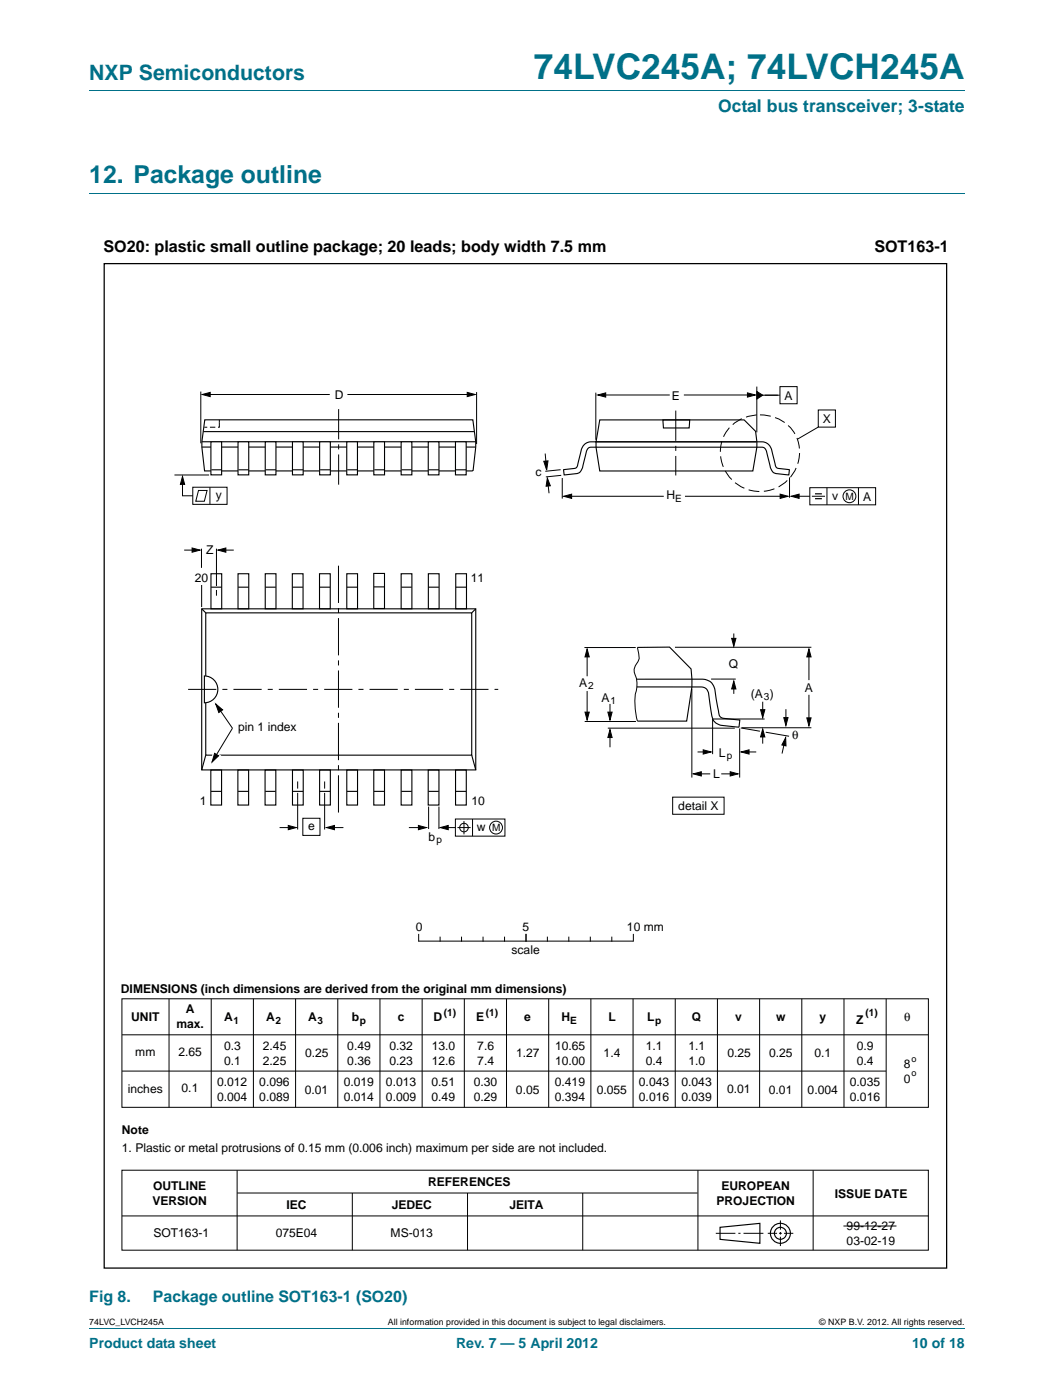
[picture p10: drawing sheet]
<svg xmlns="http://www.w3.org/2000/svg" width="210mm" height="279mm" viewBox="0 0 210 279" stroke-linecap="round" stroke-linejoin="round" font-family="sans-serif">
<path d="M17.8 18.2h174.6M17.8 38.6h174.6M17.8 265.1h174.6" fill="none" stroke="#007088" stroke-width=".2"/>
<g fill="none" stroke="#000" stroke-width=".2">
<path d="M40.1 78.1v10.4M41.3 78.7h24.5M69.3 78.7h24.6M95.1 78.2v10.4M34.8 94.8h6.9M36.4 95.7v3.2h2.1M38.5 97.2h6.8v3.5h-6.8zM39.6 97.9h1.7l-.5 2.1h-1.7zM41.9 97.2v3.5M36.7 109.8h2.6M40.2 109.5v3.8M43.2 109.5v7.4"/>
<path d="M43.2 117.7v1.2M44.1 109.8h2.5M59.4 156v1.4M59.4 158.2v7.3M64.8 156v1.4M64.8 158.2v7.3M134.2 159.1h10.2v3.4h-10.2zM55.8 165.2h2.5M60.4 163.3h3.4v3.4h-3.4zM65.9 165.2h2.6M81.6 165.2h2.3M85.5 161v4.4"/>
<path d="M87.6 161v4.4M88.7 165.2h2.1M90.8 163.5h9.9v3.4h-9.9zM91.3 165.2h2.6M92.6 163.9v2.6M94.3 163.5v3.4M24.3 199.3h160.9v21.7h-160.9zM33.7 199.3v21.7M42.1 199.3v21.7M50.6 199.3v21.7M59 199.3v21.7M67.4 199.3v21.7"/>
<path d="M75.8 199.3v21.7M84.2 199.3v21.7M92.6 199.3v21.7M101 199.3v21.7M109.5 199.3v21.7M117.9 199.3v21.7M126.3 199.3v21.7M134.7 199.3v21.7M143.1 199.3v21.7M151.5 199.3v21.7M159.9 199.3v21.7M168.4 199.3v21.7"/>
<path d="M176.8 199.3v21.7M24.3 213.8h152.5M24.3 206.5h160.9M24.3 233.5h160.9v16h-160.9zM47.3 233.6v15.9M47.3 238.1h91.8M70.3 238.1v11.4M93.3 238.1v11.4M116.2 238.1v11.4M139.2 233.6v15.9M162.2 233.6v15.9M24.3 242.7h160.9"/>
<path d="M142.8 246.1h3.9M147.3 246.1h.4M148.3 246.1h4M153.2 246.1h1.8M155.4 246.1h.6M155.7 243.6v1.8M155.7 245.9v.5M155.7 246.8v1.9M156.4 246.1h1.8M168.3 244.7h10.5"/>
<circle cx="92.6" cy="165.2" r=".86"/>
<circle cx="99" cy="165.2" r="1.28"/>
</g>
<g fill="none" stroke="#000" stroke-width=".23">
<path d="M143.6 244.9l8-.8v4l-8-.8z"/>
<circle cx="155.7" cy="246.1" r="1.99"/>
<circle cx="155.7" cy="246.1" r="1.2"/>
</g>
<path d="M40.3 78.7l1.6-.4v.9zM93.2 78.3l1.6 .4-1.6 .5zM36.4 95.1l.4 1.6h-.8zM38.3 109.4l1.6 .4-1.6 .4zM43.5 109.8l1.6-.4v.8zM57.5 164.7l1.6 .5-1.6 .4zM65.1 165.2l1.6-.5v.9zM83.5 164.7l1.6 .5-1.6 .4zM87.8 165.2l1.6-.5v.9z" fill="#000" stroke="#000" stroke-width=".2"/>
<path d="M40.2 121.5h54.7v32.2h-54.7zM40.2 121.5l.8 .8M40.8 134.9a2.68 2.68 0 0 1 2.7 2.7 2.68 2.68 0 0 1-2.7 2.7zM41 134.9v-12.6h53.1v28.4h-53.1v-10.4M94.9 121.5l-.8 .8M41 150.7l-.8 3M94.1 150.7l.8 3" fill="none" stroke="#000" stroke-width=".22"/>
<path d="M37.5 137.6h61.9" fill="none" stroke="#000" stroke-width=".2" stroke-dasharray="5.6 1.2 1 1.2" stroke-linecap="butt"/>
<path d="M67.5 112.9v49.7" fill="none" stroke="#000" stroke-width=".2" stroke-dasharray="7.4 1 1 1" stroke-linecap="butt"/>
<path d="M42.5 149.9l1.6 .9-2.1 1.7z" fill="#fff"/>
<g fill="none" stroke="#000" stroke-width=".2">
<path d="M40.8 85.3h.5M41.9 85.3h1.1M43.8 84.3v1h-.3M43.8 83.8v.5M40.2 116.7v4.4M43 140.5l3.4 4.8-4.1 6.8M83.5 186.5v1.3M83.6 187.8h42.6M87.8 187v.8M92.1 187v.8M96.4 187v.8M100.6 187v.8"/>
<path d="M104.9 186.5v1.3M109.2 187v.8M113.5 187v.8M117.8 187v.8M122 187v.8M126.3 186.5v1.3"/>
</g>
<path d="M42.8 150.3l.8 .5-1.3 1.3zM43 140.5l1.4 1.2-.8 .5z" fill="#000" stroke="#000" stroke-width=".2"/>
<g fill="none" stroke="#000" stroke-width=".22">
<path d="M40.3 89.2h54.6M40.3 88.2h54.6M40.6 86.1h54M94.3 94h-53.5l-.5-4.8v-1l.5-4.4h53.5l.6 4.4-.5 5.8M42.1 114.5h2.1v7h-2.1zM42.1 117.2h2.1M47.5 114.5h2.1v7h-2.1zM47.5 117.2h2.1M52.9 114.5h2.2v7h-2.2zM52.9 117.2h2.1M58.3 114.5h2.2v7h-2.2zM58.3 117.2h2.1"/>
<path d="M63.7 114.5h2.2v7h-2.2zM63.8 117.2h2M69.2 114.5h2.1v7h-2.1zM69.2 117.2h2.1M74.6 114.4h2.1v7h-2.1zM74.6 117.1h2.1M80 114.5h2.2v7h-2.2zM80.1 117.2h2M85.5 114.5h2.1v7h-2.1zM85.5 117.2h2.1M90.9 114.5h2.2v7h-2.2zM90.9 117.2h2.1"/>
<path d="M42.1 153.7h2.1v7h-2.1zM42.1 157.9h2.1M47.5 153.7h2.1v7h-2.1zM47.5 157.9h2.1M52.9 153.7h2.1v7h-2.1zM52.9 157.9h2.1M58.3 153.7h2.2v7h-2.2zM58.4 157.9h2.1M63.8 153.7h2.1v7h-2.1zM63.8 157.9h2.1M69.2 153.7h2.1v7h-2.1zM69.2 157.9h2.1"/>
<path d="M74.6 153.7h2.1v7h-2.1zM74.6 157.9h2.1M80 153.7h2.2v7h-2.2zM80.1 157.9h2M85.4 153.7h2.2v7h-2.2zM85.5 157.9h2M90.9 153.7h2.1v7h-2.1zM90.9 157.9h2.1"/>
</g>
<path d="M67.6 81.6v15.3" fill="none" stroke="#000" stroke-width=".2" stroke-dasharray="6 1 1 1" stroke-linecap="butt"/>
<path d="M90.9 88.2h2.1v6.6h-2.1z" fill="#fff" stroke="#000" stroke-width=".22"/>
<path d="M91 93.8h2" fill="none" stroke="#000" stroke-width=".22"/>
<path d="M85.4 88.2h2.2v6.6h-2.2z" fill="#fff" stroke="#000" stroke-width=".22"/>
<path d="M85.5 93.8h2.1" fill="none" stroke="#000" stroke-width=".22"/>
<path d="M80 88.2h2.2v6.6h-2.2z" fill="#fff" stroke="#000" stroke-width=".22"/>
<path d="M80.1 93.8h2.1" fill="none" stroke="#000" stroke-width=".22"/>
<path d="M74.6 88.2h2.1v6.6h-2.1z" fill="#fff" stroke="#000" stroke-width=".22"/>
<path d="M74.7 93.8h2" fill="none" stroke="#000" stroke-width=".22"/>
<path d="M69.2 88.2h2.1v6.6h-2.1z" fill="#fff" stroke="#000" stroke-width=".22"/>
<path d="M69.3 93.8h2" fill="none" stroke="#000" stroke-width=".22"/>
<path d="M63.8 88.2h2.1v6.6h-2.1z" fill="#fff" stroke="#000" stroke-width=".22"/>
<path d="M63.9 93.8h2" fill="none" stroke="#000" stroke-width=".22"/>
<path d="M58.3 88.2h2.2v6.6h-2.2z" fill="#fff" stroke="#000" stroke-width=".22"/>
<path d="M58.4 93.8h2.1" fill="none" stroke="#000" stroke-width=".22"/>
<path d="M52.9 88.2h2.1v6.6h-2.1z" fill="#fff" stroke="#000" stroke-width=".22"/>
<path d="M53 93.8h2.1" fill="none" stroke="#000" stroke-width=".22"/>
<path d="M47.5 88.2h2.1v6.6h-2.1z" fill="#fff" stroke="#000" stroke-width=".22"/>
<path d="M47.6 93.8h2" fill="none" stroke="#000" stroke-width=".22"/>
<path d="M42.1 88.2h2.1v6.6h-2.1z" fill="#fff" stroke="#000" stroke-width=".22"/>
<path d="M42.2 93.8h2M118.7 88.2h32.7a2.21 2.21 0 0 1 2.7 2.1l.3 1.5a1.93 1.93 0 0 0 .7 1.7l2.4 .2-.2 1.1-1.7-.2a1.83 1.83 0 0 1-2.1-2l-.2-.8a4.2 4.2 0 0 0-.8-2.4l-.6-.2h-32.9M118.9 88.2h-.4a2.21 2.21 0 0 0-2.7 2.1l-.3 1.5a1.93 1.93 0 0 1-.8 1.7l-2.3 .2 .1 1.1 1.7-.2a1.83 1.83 0 0 0 2.2-2l.2-.8a4.2 4.2 0 0 1 .8-2.4l.4-.1 1.3-.1M119.6 83.8h28.8l2.3 2.3 .3 3.1-.8 4.8h-30.6l-.7-4.8v-1zM132.2 83.8h5.4l-.1 1.6h-5.2zM127 135.5h12.1a2.89 2.89 0 0 1 3.4 1.8l.7 3.9a3 3 0 0 0 .6 2 6 6 0 0 0 2.7 .4l1.1 .1-.2 1.3a5.7 5.7 0 0 1-2.6-.1 2.54 2.54 0 0 1-2.9-2.6l-.3-2.3a3.8 3.8 0 0 0-.6-2.4 2.75 2.75 0 0 0-2.4-.5h-11.6M127.2 129.2l6.4-.1 4.3 4.4 .1 2v1.6l-1 6.8h-9.8" fill="none" stroke="#000" stroke-width=".22"/>
<g fill="none" stroke="#000" stroke-width=".2">
<path d="M118.9 78.4v9.4M119.9 78.8h13.7M136.4 78.8h13.5M151 77.2v9.1M151.5 78.9h4.1M155.6 77.2h3.4v3.4h-3.4zM108.8 90.5l.2 2.8M109.3 96l.2 2.4M111.8 93.7l-3 .4M112 94.9l-3.1 .3M112.2 95.4v4.1M113.3 99h19.1"/>
<path d="M136.6 99h19.6M157.5 95.3v4M158.7 99h2.8M161.5 97.3h13.2v3.4h-13.2zM162 99h2.6M163.2 81.8h3.5v3.4h-3.5zM163.2 85.2l-4.1 2.4M165 97.3v3.4M171.2 97.3v3.4M116.6 129.2h10.2M117.1 130v5M117.1 137.9v5.1"/>
<path d="M127.2 129.2l.1 .9a2.29 2.29 0 0 1-.3 2.3 2.22 2.22 0 0 0-.2 2.7 7.8 7.8 0 0 1-.1 4.1v2.3l.5 2.4M134.6 129.2h27.3M138 137.5v17.7M141.9 135.5h4.9M146.4 126.4v1.9M146.4 136.6v1.9M161.4 130.4v5.3M161.4 138.7v5.2M116.6 144h10.3M121.2 145.3h25.4M121.7 140.5v2.7M121.7 146.6v2.5"/>
<path d="M139.1 154.4h2.6M139.2 150.1h1.7M142.1 143.5h10.4M142.2 143.5v7M143.9 154.4h2.5M147.6 145.4v9.8M147.8 145.3l3.8 .6M148 145.2h13.9M148.7 150.1h2.2M152.1 146.5v1.9M152.1 140v2.3M152.8 146.1l4.6 .8"/>
<path d="M156.6 147.8l-.6 2.6M156.8 141.5v2.6"/>
<circle cx="169.5" cy="99" r="1.28"/>
</g>
<g fill="#000" stroke="#000" stroke-width=".2">
<path d="M119.2 78.8l1.6-.4v.9zM149.1 78.4l1.6 .4-1.6 .5zM151 78.1l1.2 .8-1.2 .7zM108.5 92.1l.8-.1-.2 1.8zM109.2 95.4l.6 1.5-.9 .1zM112.4 99l1.6-.4v.9zM155.6 98.6l1.6 .4-1.6 .5zM157.8 99l1.6-.4v.9zM117.1 129.5l.4 1.6h-.8zM146.4 135.9l.4 1.6h-.8zM146 127.4h.8l-.4 1.6zM161.4 129.5l.4 1.6h-.9z"/>
<path d="M116.7 142.1h.8l-.4 1.6zM121.7 145.6l.4 1.6h-.8zM121.3 142.1h.8l-.4 1.6zM138.3 154.4l1.6-.4v.9zM140.3 149.6l1.6 .5-1.6 .4zM145.7 154l1.5 .4-1.5 .5zM147.8 150.1l1.6-.5v.9zM152.1 145.5l.5 1.6h-.9zM151.7 141.6h.9l-.5 1.6zM156.7 147.2l.1 1.7-.8-.2zM156.4 143.2h.8l-.4 1.6zM160.9 143.3h.9l-.4 1.6z"/>
</g>
<path d="M162.6 98.6h1.4M162.6 99.5h1.4" fill="none" stroke="#000" stroke-width=".24"/>
<path d="M134.8 81.9v13" fill="none" stroke="#000" stroke-width=".2" stroke-dasharray="6 1 1 1" stroke-linecap="butt"/>
<path d="M145.6 85.2a8.3 8.3 0 0 1 13.2 1.7 7.9 7.9 0 0 1-7.7 11.2 7.9 7.9 0 0 1-6.1-12.1z" fill="none" stroke="#000" stroke-width=".2" stroke-dasharray="2.2 .9" stroke-linecap="butt"/>
<path d="M20.8 52.6h168v200.5h-168z" fill="none" stroke="#000" stroke-width=".25"/>
<text font-size="7" fill="#007088" x="106.5" y="15.8">74LVC245A; 74LVCH245A</text>
<text font-size="4.9" fill="#007088" x="17.8" y="36.6">12. Package outline</text>
<text font-size="4.2" fill="#007088" x="17.8" y="16">NXP Semiconductors</text>
<text font-size="3.5" fill="#007088" x="143.3" y="22.3">Octal bus transceiver; 3-state</text>
<g font-size="3.2">
<text x="20.6" y="50.2">SO20: plastic small outline package; 20 leads; body width 7.5 mm</text>
<text x="174.4" y="50.3">SOT163-1</text>
</g>
<g font-size="3.2" fill="#007088">
<text x="17.8" y="259.8">Fig 8.</text>
<text x="30.5" y="259.8">Package outline SOT163-1 (SO20)</text>
</g>
<g font-size="2.8" fill="#007088">
<text x="17.8" y="269.1">Product data sheet</text>
<text x="91" y="269.1">Rev. 7 — 5 April 2012</text>
<text x="181.9" y="269.1">10 of 18</text>
</g>
<g font-size="2.4">
<text x="66.8" y="79.6">D</text>
<text x="134.1" y="79.7">E</text>
<text x="156.5" y="79.8">A</text>
<text x="164.1" y="84.4">X</text>
<text x="106.8" y="95">c</text>
<text x="43" y="99.7">y</text>
<text x="133" y="99.7">H</text>
<text x="166" y="99.8">v</text>
<text x="172.2" y="99.9">A</text>
<text x="41.1" y="110.6">Z</text>
<text x="38.9" y="116.1">20</text>
<text x="93.9" y="116.1">11</text>
<text x="115.5" y="137.1">A</text>
<text x="145.4" y="133.4">Q</text>
<text x="120" y="140">A</text>
<text x="149.8" y="139.3">(A )</text>
<text x="160.5" y="138.2">A</text>
<text x="47.5" y="145.9">pin 1 index</text>
<text x="158" y="147.5">θ</text>
<text x="142.3" y="155.4">L</text>
<text x="143.4" y="151.1">L</text>
<text x="39.9" y="160.7">1</text>
<text x="94.1" y="160.7">10</text>
<text x="135.3" y="161.7">detail X</text>
<text x="61.4" y="165.7">e</text>
<text x="85.5" y="167.8">b</text>
<text x="95.1" y="165.9">w</text>
<text x="82.9" y="185.7">0</text>
<text x="104.2" y="185.7">5</text>
<text x="125.1" y="185.7">10 mm</text>
<text x="102" y="190.5">scale</text>
<text x="24.1" y="198.2">DIMENSIONS (inch dimensions are derived from the original mm dimensions)</text>
<text x="26.2" y="203.8">UNIT</text>
<text x="37.1" y="202.2">A</text>
<text x="44.7" y="203.8">A</text>
<text x="53.1" y="203.8">A</text>
<text x="61.5" y="203.8">A</text>
<text x="70.2" y="203.8">b</text>
<text x="79.4" y="203.8">c</text>
<text x="86.5" y="203.8">D</text>
<text x="95" y="203.8">E</text>
<text x="104.6" y="203.8">e</text>
<text x="112" y="203.8">H</text>
<text x="121.4" y="203.8">L</text>
<text x="129.1" y="203.8">L</text>
<text x="138" y="203.8">Q</text>
<text x="146.7" y="203.8">v</text>
<text x="154.8" y="203.8">w</text>
<text x="163.5" y="203.8">y</text>
<text x="180.4" y="203.8">θ</text>
<text x="35.2" y="205.1">max.</text>
<text x="44.7" y="209.5">0.3</text>
<text x="52.4" y="209.5">2.45</text>
<text x="69.3" y="209.5">0.49</text>
<text x="77.7" y="209.5">0.32</text>
<text x="86.1" y="209.5">13.0</text>
<text x="95.2" y="209.5">7.6</text>
<text x="110.7" y="209.5">10.65</text>
<text x="128.8" y="209.5">1.1</text>
<text x="137.3" y="209.5">1.1</text>
<text x="170.8" y="204.3">Z</text>
<text x="170.9" y="209.5">0.9</text>
<text x="27" y="210.8">mm</text>
<text x="35.6" y="210.8">2.65</text>
<text x="44.7" y="212.5">0.1</text>
<text x="52.4" y="212.5">2.25</text>
<text x="60.8" y="211">0.25</text>
<text x="69.3" y="212.5">0.36</text>
<text x="77.7" y="212.5">0.23</text>
<text x="86.1" y="212.5">12.6</text>
<text x="95.2" y="212.5">7.4</text>
<text x="103" y="211">1.27</text>
<text x="110.7" y="212.5">10.00</text>
<text x="120.4" y="211">1.4</text>
<text x="128.8" y="212.5">0.4</text>
<text x="137.3" y="212.5">1.0</text>
<text x="145.1" y="211">0.25</text>
<text x="153.4" y="211">0.25</text>
<text x="162.5" y="211">0.1</text>
<text x="170.9" y="212.5">0.4</text>
<text x="180.3" y="213.1">8</text>
<text x="25.5" y="218">inches</text>
<text x="36.2" y="218">0.1</text>
<text x="43.3" y="216.8">0.012</text>
<text x="43.3" y="219.7">0.004</text>
<text x="51.7" y="216.8">0.096</text>
<text x="51.7" y="219.7">0.089</text>
<text x="60.8" y="218.3">0.01</text>
<text x="68.6" y="216.8">0.019</text>
<text x="68.6" y="219.7">0.014</text>
<text x="77" y="216.8">0.013</text>
<text x="77" y="219.7">0.009</text>
<text x="86.1" y="216.8">0.51</text>
<text x="86.1" y="219.7">0.49</text>
<text x="94.5" y="216.8">0.30</text>
<text x="94.5" y="219.7">0.29</text>
<text x="102.9" y="218.3">0.05</text>
<text x="110.7" y="216.8">0.419</text>
<text x="110.7" y="219.7">0.394</text>
<text x="119" y="218.3">0.055</text>
<text x="127.5" y="216.8">0.043</text>
<text x="127.5" y="219.7">0.016</text>
<text x="135.9" y="216.8">0.043</text>
<text x="135.9" y="219.7">0.039</text>
<text x="145.1" y="218.2">0.01</text>
<text x="153.4" y="218.2">0.01</text>
<text x="161.1" y="218.2">0.004</text>
<text x="169.5" y="216.8">0.035</text>
<text x="169.5" y="219.7">0.016</text>
<text x="180.3" y="216">0</text>
<text x="24.3" y="226.2">Note</text>
<text x="24.3" y="229.8">1. Plastic or metal protrusions of 0.15 mm (0.006 inch) maximum per side are not included.</text>
<text x="30.5" y="237.5">OUTLINE</text>
<text x="85.4" y="236.8">REFERENCES</text>
<text x="143.9" y="237.5">EUROPEAN</text>
<text x="166.5" y="239">ISSUE DATE</text>
<text x="30.4" y="240.4">VERSION</text>
<text x="57.1" y="241.4">IEC</text>
<text x="78.1" y="241.4">JEDEC</text>
<text x="101.6" y="241.4">JEITA</text>
<text x="142.9" y="240.4">PROJECTION</text>
<text x="168.9" y="245.4">99-12-27</text>
<text x="30.6" y="247">SOT163-1</text>
<text x="55" y="247">075E04</text>
<text x="77.9" y="247">MS-013</text>
<text x="168.9" y="248.4">03-02-19</text>
</g>
<g font-size="2">
<text x="134.7" y="100.1">E</text>
<text x="168.7" y="99.8">M</text>
<text x="117.3" y="137.6">2</text>
<text x="121.8" y="140.5">1</text>
<text x="152.4" y="139.8">3</text>
<text x="145" y="151.6">p</text>
<text x="98.2" y="165.9">M</text>
<text x="87.1" y="168.3">p</text>
<text x="88.5" y="202.8">(1)</text>
<text x="96.9" y="202.8">(1)</text>
<text x="172.7" y="202.8">(1)</text>
<text x="46.6" y="204.3">1</text>
<text x="55" y="204.3">2</text>
<text x="63.4" y="204.3">3</text>
<text x="71.8" y="204.3">p</text>
<text x="113.8" y="204.3">E</text>
<text x="130.7" y="204.3">p</text>
</g>
<g font-size="1.8">
<text x="181.8" y="211.9">o</text>
<text x="181.8" y="214.8">o</text>
<text x="17.8" y="264.5">74LVC_LVCH245A</text>
<text x="77.4" y="264.5">All information provided in this document is subject to legal disclaimers.</text>
<text x="163.4" y="264.5">© NXP B.V. 2012. All rights reserved.</text>
</g>
</svg>
